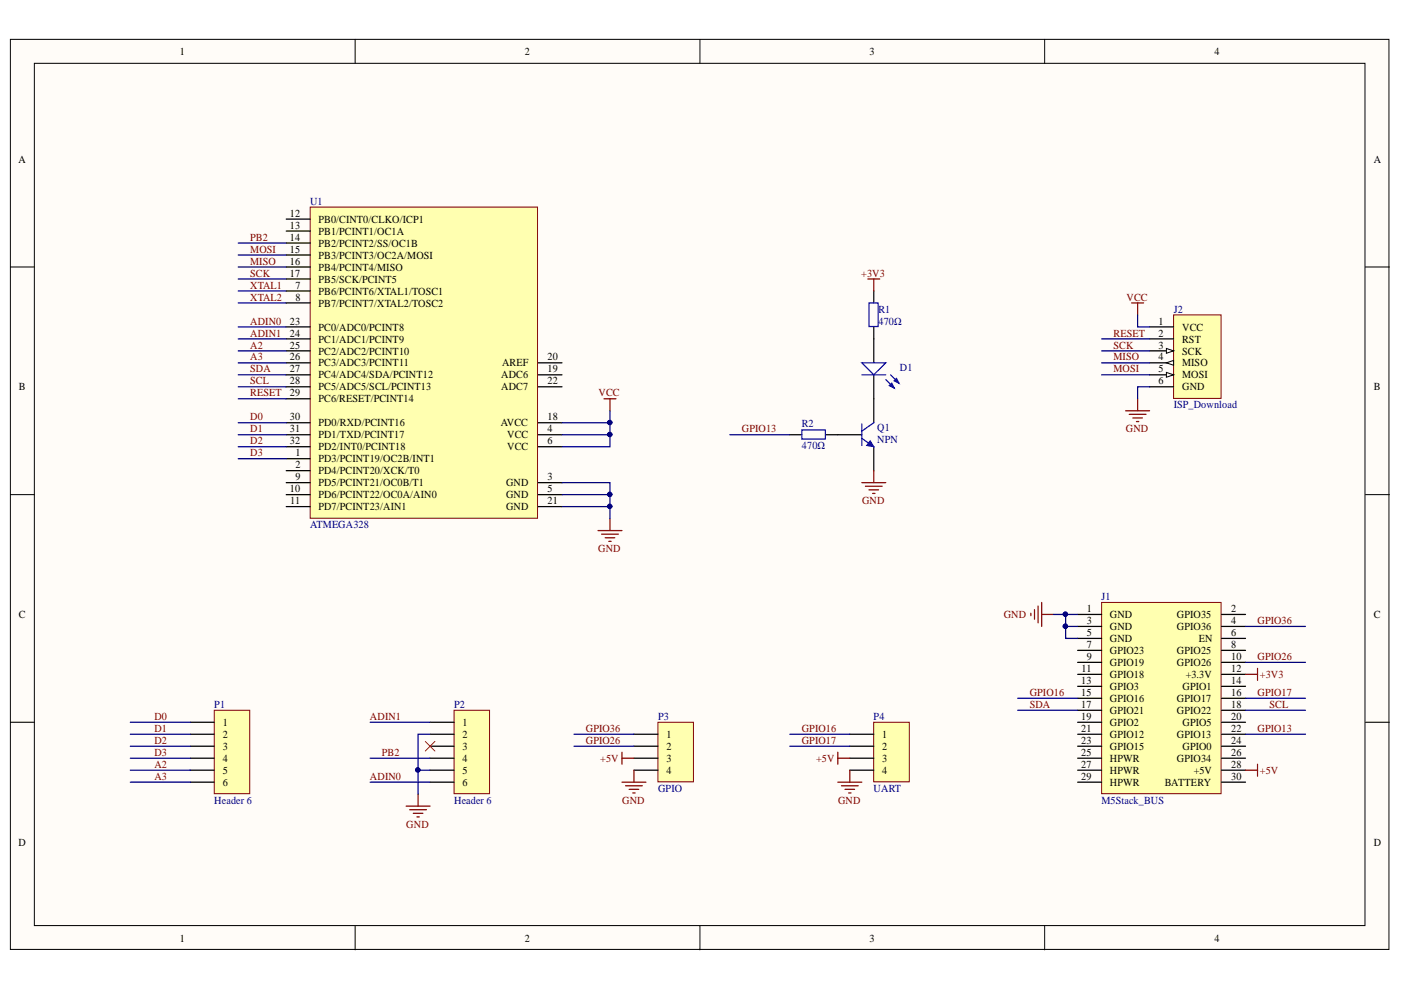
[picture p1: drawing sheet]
<svg xmlns="http://www.w3.org/2000/svg" width="297mm" height="210mm" viewBox="0 0 297 210" stroke-linecap="round" stroke-linejoin="round" font-family="sans-serif">
<g fill="#fffcf8" stroke="#000" stroke-width=".21">
<path d="M2.2 8.3h292.3v193h-292.3z"/>
<path d="M7.3 13.4h282.1v182.8h-282.1z"/>
</g>
<path d="M75.3 8.3v5.1M148.4 8.3v5.1M221.5 8.3v5.1M2.2 56.6h5.1M289.5 56.6h5.1M2.2 104.9h5.1M289.5 104.9h5.1M2.2 153.1h5.1M289.5 153.1h5.1M75.3 196.3v5.1M148.4 196.3v5.1M221.5 196.3v5.1" fill="none" stroke="#000" stroke-width=".21"/>
<path d="M233.6 127.7h25.3v40.6h-25.3z" fill="#ffffb0" stroke="#800000" stroke-width=".21"/>
<g fill="none" stroke="#000" stroke-width=".26">
<path d="M228.5 130.3h5.1M228.5 132.8h5.1M228.5 135.4h5.1M228.5 137.9h5.1M259 130.3h5.1M259 132.8h5.1M259 135.4h5.1M259 137.9h5.1M228.5 140.4h5.1M228.5 143h5.1M228.5 145.5h5.1M228.5 148.1h5.1"/>
<path d="M228.5 150.6h5.1M228.5 153.1h5.1M228.5 155.7h5.1M228.5 158.2h5.1M259 140.4h5.1M259 143h5.1M259 145.5h5.1M259 148.1h5.1M259 150.6h5.1M259 153.1h5.1M259 155.7h5.1M259 158.2h5.1"/>
<path d="M228.5 160.8h5.1M228.5 165.8h5.1M228.5 163.3h5.1M259 160.8h5.1M259 165.8h5.1M259 163.3h5.1"/>
</g>
<path d="M218.6 130v.5M219.3 129.3v2M220.1 128.5v3.6M220.9 127.7v5.1M220.9 130.3h2.5M264.1 163.3h2.5M266.6 162v2.6" fill="none" stroke="#800000" stroke-width=".26"/>
<path d="M65.8 43.9h48.2v66h-48.2z" fill="#ffffb0" stroke="#800000" stroke-width=".21"/>
<g fill="none" stroke="#000" stroke-width=".26">
<path d="M60.7 46.4h5.1M60.7 49h5.1M60.7 51.5h5.1M60.7 54.1h5.1M60.7 56.6h5.1M60.7 59.1h5.1M60.7 61.7h5.1M60.7 64.2h5.1M60.7 79.5h5.1M60.7 76.9h5.1M60.7 69.3h5.1M60.7 71.9h5.1"/>
<path d="M60.7 74.4h5.1M114.1 79.5h5.1M114.1 76.9h5.1M60.7 97.3h5.1M60.7 99.8h5.1M60.7 92.2h5.1M60.7 94.7h5.1M60.7 89.6h5.1M60.7 82h5.1M60.7 84.6h5.1M114.1 92.2h5.1M114.1 94.7h5.1"/>
<path d="M114.1 89.6h5.1M114.1 82h5.1M60.7 102.3h5.1M60.7 104.9h5.1M60.7 107.4h5.1M114.1 102.3h5.1M114.1 104.9h5.1M114.1 107.4h5.1"/>
</g>
<path d="M248.8 66.8h10.1v17.7h-10.1z" fill="#ffffb0" stroke="#800000" stroke-width=".21"/>
<path d="M243.7 69.3h5.1M243.7 71.9h5.1M243.7 74.4h5.1" fill="none" stroke="#000" stroke-width=".26"/>
<path d="M247.3 73.9l1.5 .5-1.5 .5z" fill="#fffcf8"/>
<path d="M247.3 73.9l1.5 .5-1.5 .5z" fill="none" stroke="#000" stroke-width=".21"/>
<path d="M243.7 76.9h5.1" fill="none" stroke="#000" stroke-width=".26"/>
<path d="M247.3 76.9l1.5-.5v1z" fill="#fffcf8"/>
<path d="M247.3 76.9l1.5-.5v1z" fill="none" stroke="#000" stroke-width=".21"/>
<path d="M243.7 79.5h5.1" fill="none" stroke="#000" stroke-width=".26"/>
<path d="M247.3 79l1.5 .5-1.5 .5z" fill="#fffcf8"/>
<path d="M247.3 79l1.5 .5-1.5 .5z" fill="none" stroke="#000" stroke-width=".21"/>
<path d="M243.7 82h5.1" fill="none" stroke="#000" stroke-width=".26"/>
<g fill="none" stroke="#800000" stroke-width=".26">
<path d="M239.9 64.2h2.6M241.2 64.2v2.6M128.1 84.6h2.5M129.3 84.6v2.5M238.7 87.1h5M239.4 87.9h3.6M240.2 88.6h2M240.9 89.4h.5M241.2 84.6v2.5M126.8 112.5h5.1M127.5 113.3h3.6M128.3 114h2"/>
<path d="M129.1 114.8h.5M129.3 110v2.5"/>
</g>
<path d="M139.5 153.1h7.5v12.7h-7.5z" fill="#ffffb0" stroke="#800000" stroke-width=".21"/>
<path d="M134.4 155.7h5.1M134.4 158.2h5.1M134.4 160.8h5.1M134.4 163.3h5.1" fill="none" stroke="#000" stroke-width=".26"/>
<path d="M185.2 153.1h7.6v12.7h-7.6z" fill="#ffffb0" stroke="#800000" stroke-width=".21"/>
<path d="M180.2 155.7h5.1M180.2 158.2h5.1M180.2 160.8h5.1M180.2 163.3h5.1" fill="none" stroke="#000" stroke-width=".26"/>
<g fill="none" stroke="#800000" stroke-width=".26">
<path d="M131.9 159.5v2.5M177.6 159.5v2.5M131.9 160.8h2.5M131.9 165.8h5.1M132.6 166.6h3.6M133.4 167.4h2M134.2 168.1h.5M134.4 163.3v2.5M177.6 160.8h2.6M177.6 165.8h5.1M178.4 166.6h3.6M179.2 167.4h2"/>
<path d="M179.9 168.1h.5M180.2 163.3v2.5"/>
</g>
<path d="M96.3 150.6h7.5v17.7h-7.5z" fill="#ffffb0" stroke="#800000" stroke-width=".21"/>
<path d="M177.6 92.2h5.1M185.3 84.6v5M185.3 94.7v5.1M91.2 153.1h5.1M91.2 155.7h5.1M91.2 158.2h5.1M91.2 160.8h5.1M91.2 163.3h5.1M91.2 165.8h5.1" fill="none" stroke="#000" stroke-width=".26"/>
<path d="M86.1 170.9h5.1M86.9 171.7h3.5M87.6 172.4h2.1M88.4 173.2h.5M88.6 168.4v2.5" fill="none" stroke="#800000" stroke-width=".26"/>
<path d="M90.2 157.2l2 2M92.2 157.2l-2 2" fill="none" stroke="#f00" stroke-width=".21"/>
<path d="M182.7 92.9l2.6 1.8M182.7 89.9v4.6M185.3 89.6l-2.6 1.8" fill="none" stroke="#00f" stroke-width=".26"/>
<path d="M184.5 93.4l.8 1.3-1.6-.2z" fill="#00f"/>
<path d="M184.5 93.4l.8 1.3-1.6-.2z" fill="none" stroke="#00f" stroke-width=".21"/>
<path d="M185.3 61.7v2.5M185.3 69.3v7.6M185.3 79.5v5.1M167.5 92.2h2.5M175.1 92.2h2.5" fill="none" stroke="#000" stroke-width=".26"/>
<path d="M184.2 64.2h2v5h-2zM170 91.2h5v1.9h-5z" fill="none" stroke="#00f" stroke-width=".26"/>
<path d="M182.7 76.9h5.1l-2.5 2.6z" fill="#fff"/>
<path d="M182.7 76.9h5.1l-2.5 2.6zM188.8 79.5l1.8 1.7M187.8 80.5l1.8 1.8" fill="none" stroke="#00f" stroke-width=".26"/>
<path d="M188.6 81.8l.5-.6 .5 1.1z" fill="#00f"/>
<path d="M188.6 81.8l.5-.6 .5 1.1z" fill="none" stroke="#00f" stroke-width=".26"/>
<path d="M189.6 80.7l.5-.5 .5 1z" fill="#00f"/>
<path d="M182.7 79.5h5.1M189.6 80.7l.5-.5 .5 1z" fill="none" stroke="#00f" stroke-width=".26"/>
<path d="M184 59.1h2.5M185.3 59.1v2.6M185.3 99.8v2.5M182.7 102.3h5.1M183.5 103.1h3.5M184.2 103.9h2.1M185 104.6h.5M264.1 143h2.5M266.6 141.7v2.5" fill="none" stroke="#800000" stroke-width=".26"/>
<path d="M45.4 150.6h7.5v17.7h-7.5z" fill="#ffffb0" stroke="#800000" stroke-width=".21"/>
<path d="M40.3 153.1h5.1M40.3 155.7h5.1M40.3 158.2h5.1M40.3 160.8h5.1M40.3 163.3h5.1M40.3 165.8h5.1" fill="none" stroke="#000" stroke-width=".26"/>
<g fill="none" stroke="#000080" stroke-width=".26">
<path d="M50.5 59.1h10.2M50.5 56.6h10.2M50.5 54.1h10.2M50.5 51.5h10.2M50.5 79.5h10.2M50.5 71.9h10.2M50.5 74.4h10.2M50.5 76.9h10.2M50.5 69.3h10.2M50.5 61.7h10.2M50.5 64.2h10.2M233.6 79.5h10.1"/>
<path d="M233.6 71.9h10.1M233.6 74.4h10.1M233.6 76.9h10.1M241.2 66.8v2.5h2.5M50.5 82h10.2M50.5 84.6h10.2M50.5 89.6h10.2M50.5 92.2h10.2M50.5 94.7h10.2M50.5 97.3h10.2M119.2 89.6h10.1M129.3 92.2v2.5h-10.1"/>
<path d="M129.3 87.1v5.1h-10.1M154.8 92.2h12.7M243.7 82h-2.5v2.6M119.2 102.3h10.1v7.7M119.2 107.4h10.1M119.2 104.9h10.1M223.4 130.3h5.1M225.9 130.3v5.1h2.6M225.9 132.8h2.6M264.1 132.8h12.7M27.6 155.7h12.7M27.6 158.2h12.7"/>
<path d="M27.6 153.1h12.7M78.5 153.1h12.7M91.2 155.7h-2.6v12.7M121.7 155.7h12.7M121.7 158.2h12.7M167.5 155.7h12.7M167.5 158.2h12.7M215.8 148.1h12.7M215.8 150.6h12.7M264.1 148.1h12.7M264.1 155.7h12.7M264.1 140.4h12.7"/>
<path d="M264.1 150.6h12.7M27.6 165.8h12.7M27.6 160.8h12.7M27.6 163.3h12.7M78.5 165.8h12.7M78.5 160.8h12.7M88.6 163.3h2.6"/>
</g>
<g fill="#000080" stroke="#000080" stroke-width=".21">
<circle cx="225.9" cy="132.8" r=".47"/>
<circle cx="225.9" cy="130.2" r=".46"/>
<circle cx="129.3" cy="92.1" r=".46"/>
<circle cx="129.3" cy="107.4" r=".46"/>
<circle cx="129.3" cy="104.8" r=".46"/>
<circle cx="129.3" cy="89.6" r=".46"/>
<circle cx="88.6" cy="163.2" r=".46"/>
</g>
<g font-size="2.3">
<text x="38.2" y="11.7">1</text>
<text x="111.3" y="11.7">2</text>
<text x="184.4" y="11.7">3</text>
<text x="257.5" y="11.7">4</text>
<text x="3.9" y="34.5">A</text>
<text x="291.3" y="34.5">A</text>
<text x="61.4" y="46">12</text>
<text x="67.5" y="47.3">PB0/CINT0/CLKO/ICP1</text>
<text x="61.4" y="48.5">13</text>
<text x="61.4" y="51.1">14</text>
<text x="61.4" y="53.6">15</text>
<text x="67.5" y="49.8">PB1/PCINT1/OC1A</text>
<text x="67.5" y="52.3">PB2/PCINT2/SS/OC1B</text>
<text x="61.4" y="56.1">16</text>
<text x="61.4" y="58.7">17</text>
<text x="67.5" y="54.9">PB3/PCINT3/OC2A/MOSI</text>
<text x="67.5" y="57.4">PB4/PCINT4/MISO</text>
<text x="67.5" y="59.9">PB5/SCK/PCINT5</text>
<text x="62.6" y="61.2">7</text>
<text x="62.6" y="63.7">8</text>
<text x="67.5" y="62.5">PB6/PCINT6/XTAL1/TOSC1</text>
<text x="67.5" y="65">PB7/PCINT7/XTAL2/TOSC2</text>
<text x="61.4" y="68.8">23</text>
<text x="61.4" y="71.4">24</text>
<text x="67.5" y="70.1">PC0/ADC0/PCINT8</text>
<text x="245.6" y="68.8">1</text>
<text x="245.6" y="71.4">2</text>
<text x="250.6" y="70.1">VCC</text>
<text x="61.4" y="73.9">25</text>
<text x="61.4" y="76.4">26</text>
<text x="67.5" y="72.6">PC1/ADC1/PCINT9</text>
<text x="67.5" y="75.2">PC2/ADC2/PCINT10</text>
<text x="67.5" y="77.7">PC3/ADC3/PCINT11</text>
<text x="106.4" y="77.7">AREF</text>
<text x="116.1" y="76.4">20</text>
<text x="245.6" y="73.9">3</text>
<text x="245.6" y="76.4">4</text>
<text x="250.6" y="72.6">RST</text>
<text x="250.6" y="75.2">SCK</text>
<text x="250.6" y="77.7">MISO</text>
<text x="4" y="82.8">B</text>
<text x="61.4" y="79">27</text>
<text x="61.4" y="81.5">28</text>
<text x="67.5" y="80.2">PC4/ADC4/SDA/PCINT12</text>
<text x="67.5" y="82.8">PC5/ADC5/SCL/PCINT13</text>
<text x="106.3" y="80.2">ADC6</text>
<text x="106.3" y="82.8">ADC7</text>
<text x="116.1" y="79">19</text>
<text x="116.1" y="81.5">22</text>
<text x="245.6" y="79">5</text>
<text x="245.6" y="81.5">6</text>
<text x="250.6" y="80.2">MOSI</text>
<text x="250.6" y="82.8">GND</text>
<text x="291.3" y="82.8">B</text>
<text x="61.4" y="84">29</text>
<text x="61.4" y="89.1">30</text>
<text x="67.5" y="85.3">PC6/RESET/PCINT14</text>
<text x="116.1" y="89.1">18</text>
<text x="61.4" y="91.7">31</text>
<text x="61.4" y="94.2">32</text>
<text x="67.5" y="90.4">PD0/RXD/PCINT16</text>
<text x="67.5" y="92.9">PD1/TXD/PCINT17</text>
<text x="67.5" y="95.5">PD2/INT0/PCINT18</text>
<text x="106.2" y="90.4">AVCC</text>
<text x="107.5" y="92.9">VCC</text>
<text x="107.5" y="95.5">VCC</text>
<text x="116.1" y="91.7">4</text>
<text x="116.1" y="94.2">6</text>
<text x="62.6" y="96.7">1</text>
<text x="62.6" y="99.3">2</text>
<text x="62.6" y="101.8">9</text>
<text x="67.5" y="98">PD3/PCINT19/OC2B/INT1</text>
<text x="67.5" y="100.5">PD4/PCINT20/XCK/T0</text>
<text x="116.1" y="101.8">3</text>
<text x="61.4" y="104.4">10</text>
<text x="61.5" y="107">11</text>
<text x="67.5" y="103.1">PD5/PCINT21/OC0B/T1</text>
<text x="67.5" y="105.7">PD6/PCINT22/OC0A/AIN0</text>
<text x="107.3" y="103.1">GND</text>
<text x="107.3" y="105.7">GND</text>
<text x="116.1" y="104.4">5</text>
<text x="116.1" y="107">21</text>
<text x="67.5" y="108.2">PD7/PCINT23/AIN1</text>
<text x="107.3" y="108.2">GND</text>
<text x="4" y="131.1">C</text>
<text x="230.4" y="129.8">1</text>
<text x="235.3" y="131.1">GND</text>
<text x="249.5" y="131.1">GPIO35</text>
<text x="261" y="129.8">2</text>
<text x="291.3" y="131.1">C</text>
<text x="230.4" y="132.3">3</text>
<text x="230.4" y="134.9">5</text>
<text x="230.4" y="137.4">7</text>
<text x="235.3" y="133.6">GND</text>
<text x="235.3" y="136.1">GND</text>
<text x="249.5" y="133.6">GPIO36</text>
<text x="254.2" y="136.1">EN</text>
<text x="261" y="132.3">4</text>
<text x="261" y="134.9">6</text>
<text x="261" y="137.4">8</text>
<text x="229.3" y="142.5">11</text>
<text x="230.4" y="139.9">9</text>
<text x="235.3" y="138.7">GPIO23</text>
<text x="235.3" y="141.2">GPIO19</text>
<text x="235.3" y="143.7">GPIO18</text>
<text x="249.5" y="138.7">GPIO25</text>
<text x="249.5" y="141.2">GPIO26</text>
<text x="251.4" y="143.7">+3.3V</text>
<text x="261" y="139.9">10</text>
<text x="261" y="142.5">12</text>
<text x="229.2" y="145">13</text>
<text x="229.2" y="147.5">15</text>
<text x="235.3" y="146.3">GPIO3</text>
<text x="235.3" y="148.8">GPIO16</text>
<text x="249.5" y="148.8">GPIO17</text>
<text x="250.7" y="146.3">GPIO1</text>
<text x="261" y="145">14</text>
<text x="261" y="147.5">16</text>
<text x="47.2" y="153.9">1</text>
<text x="98.1" y="153.9">1</text>
<text x="229.2" y="150.1">17</text>
<text x="229.2" y="152.6">19</text>
<text x="229.2" y="155.2">21</text>
<text x="235.3" y="151.3">GPIO21</text>
<text x="235.3" y="153.9">GPIO2</text>
<text x="249.5" y="151.3">GPIO22</text>
<text x="250.7" y="153.9">GPIO5</text>
<text x="261" y="150.1">18</text>
<text x="261" y="152.6">20</text>
<text x="261" y="155.2">22</text>
<text x="47.2" y="156.4">2</text>
<text x="47.2" y="159">3</text>
<text x="47.2" y="161.5">4</text>
<text x="98.1" y="156.4">2</text>
<text x="98.1" y="159">3</text>
<text x="98.1" y="161.5">4</text>
<text x="141.3" y="156.4">1</text>
<text x="141.3" y="159">2</text>
<text x="141.3" y="161.5">3</text>
<text x="187" y="156.4">1</text>
<text x="187" y="159">2</text>
<text x="187" y="161.5">3</text>
<text x="229.2" y="157.7">23</text>
<text x="229.2" y="160.2">25</text>
<text x="235.3" y="156.4">GPIO12</text>
<text x="235.3" y="159">GPIO15</text>
<text x="235.3" y="161.5">HPWR</text>
<text x="249.5" y="156.4">GPIO13</text>
<text x="249.5" y="161.5">GPIO34</text>
<text x="250.7" y="159">GPIO0</text>
<text x="261" y="157.7">24</text>
<text x="261" y="160.2">26</text>
<text x="47.2" y="164.1">5</text>
<text x="47.2" y="166.6">6</text>
<text x="98.1" y="164.1">5</text>
<text x="98.1" y="166.6">6</text>
<text x="141.3" y="164.1">4</text>
<text x="187" y="164.1">4</text>
<text x="229.2" y="165.4">29</text>
<text x="229.2" y="162.8">27</text>
<text x="235.3" y="166.6">HPWR</text>
<text x="235.3" y="164.1">HPWR</text>
<text x="247" y="166.6">BATTERY</text>
<text x="253.1" y="164.1">+5V</text>
<text x="261" y="162.8">28</text>
<text x="261" y="165.4">30</text>
<text x="3.9" y="179.3">D</text>
<text x="291.3" y="179.3">D</text>
<text x="38.2" y="199.6">1</text>
<text x="111.3" y="199.6">2</text>
<text x="184.4" y="199.6">3</text>
<text x="257.5" y="199.6">4</text>
</g>
<g font-size="2.3" fill="#000080">
<text x="65.7" y="43.5">U1</text>
<text x="186.2" y="66.3">R1</text>
<text x="186.2" y="68.8">470Ω</text>
<text x="248.9" y="66.3">J2</text>
<text x="190.8" y="78.7">D1</text>
<text x="248.9" y="86.6">ISP_Download</text>
<text x="170" y="90.6">R2</text>
<text x="170" y="95.2">470Ω</text>
<text x="186" y="91.4">Q1</text>
<text x="186" y="93.9">NPN</text>
<text x="65.7" y="112">ATMEGA328</text>
<text x="233.5" y="127.2">J1</text>
<text x="45.4" y="150.1">P1</text>
<text x="96.3" y="150.1">P2</text>
<text x="139.5" y="152.6">P3</text>
<text x="185.2" y="152.6">P4</text>
<text x="139.5" y="167.9">GPIO</text>
<text x="185.2" y="167.9">UART</text>
<text x="45.4" y="170.5">Header 6</text>
<text x="96.3" y="170.5">Header 6</text>
<text x="233.5" y="170.5">M5Stack_BUS</text>
</g>
<g font-size="2.3" fill="#800000">
<text x="53.1" y="53.6">MOSI</text>
<text x="53.1" y="51.1">PB2</text>
<text x="53.1" y="58.7">SCK</text>
<text x="53.1" y="56.1">MISO</text>
<text x="182.6" y="58.7">+3V3</text>
<text x="53.1" y="61.2">XTAL1</text>
<text x="53.1" y="63.7">XTAL2</text>
<text x="238.9" y="63.7">VCC</text>
<text x="53.1" y="68.8">ADIN0</text>
<text x="53.1" y="71.4">ADIN1</text>
<text x="236.1" y="71.4">RESET</text>
<text x="53.1" y="73.9">A2</text>
<text x="53.1" y="76.4">A3</text>
<text x="236.1" y="73.9">SCK</text>
<text x="236.1" y="76.4">MISO</text>
<text x="53.1" y="79">SDA</text>
<text x="53.1" y="81.5">SCL</text>
<text x="236.1" y="79">MOSI</text>
<text x="53.1" y="84">RESET</text>
<text x="53.1" y="89.1">D0</text>
<text x="126.9" y="84">VCC</text>
<text x="53.1" y="91.7">D1</text>
<text x="53.1" y="94.2">D2</text>
<text x="157.3" y="91.7">GPIO13</text>
<text x="238.7" y="91.7">GND</text>
<text x="53.1" y="96.7">D3</text>
<text x="182.8" y="107">GND</text>
<text x="126.8" y="117.1">GND</text>
<text x="212.8" y="131.1">GND</text>
<text x="266.6" y="132.3">GPIO36</text>
<text x="266.6" y="139.9">GPIO26</text>
<text x="267.1" y="143.7">+3V3</text>
<text x="218.3" y="147.5">GPIO16</text>
<text x="266.6" y="147.5">GPIO17</text>
<text x="32.7" y="152.6">D0</text>
<text x="32.7" y="155.2">D1</text>
<text x="78.4" y="152.6">ADIN1</text>
<text x="124.2" y="155.2">GPIO36</text>
<text x="170" y="155.2">GPIO16</text>
<text x="218.3" y="150.1">SDA</text>
<text x="266.6" y="155.2">GPIO13</text>
<text x="269.2" y="150.1">SCL</text>
<text x="32.7" y="157.7">D2</text>
<text x="32.7" y="160.2">D3</text>
<text x="81" y="160.2">PB2</text>
<text x="124.2" y="157.7">GPIO26</text>
<text x="127.3" y="161.5">+5V</text>
<text x="170" y="157.7">GPIO17</text>
<text x="173" y="161.5">+5V</text>
<text x="32.7" y="162.8">A2</text>
<text x="32.7" y="165.4">A3</text>
<text x="78.4" y="165.4">ADIN0</text>
<text x="267.1" y="164.1">+5V</text>
<text x="131.9" y="170.5">GND</text>
<text x="177.7" y="170.5">GND</text>
<text x="86.1" y="175.5">GND</text>
</g>
</svg>
